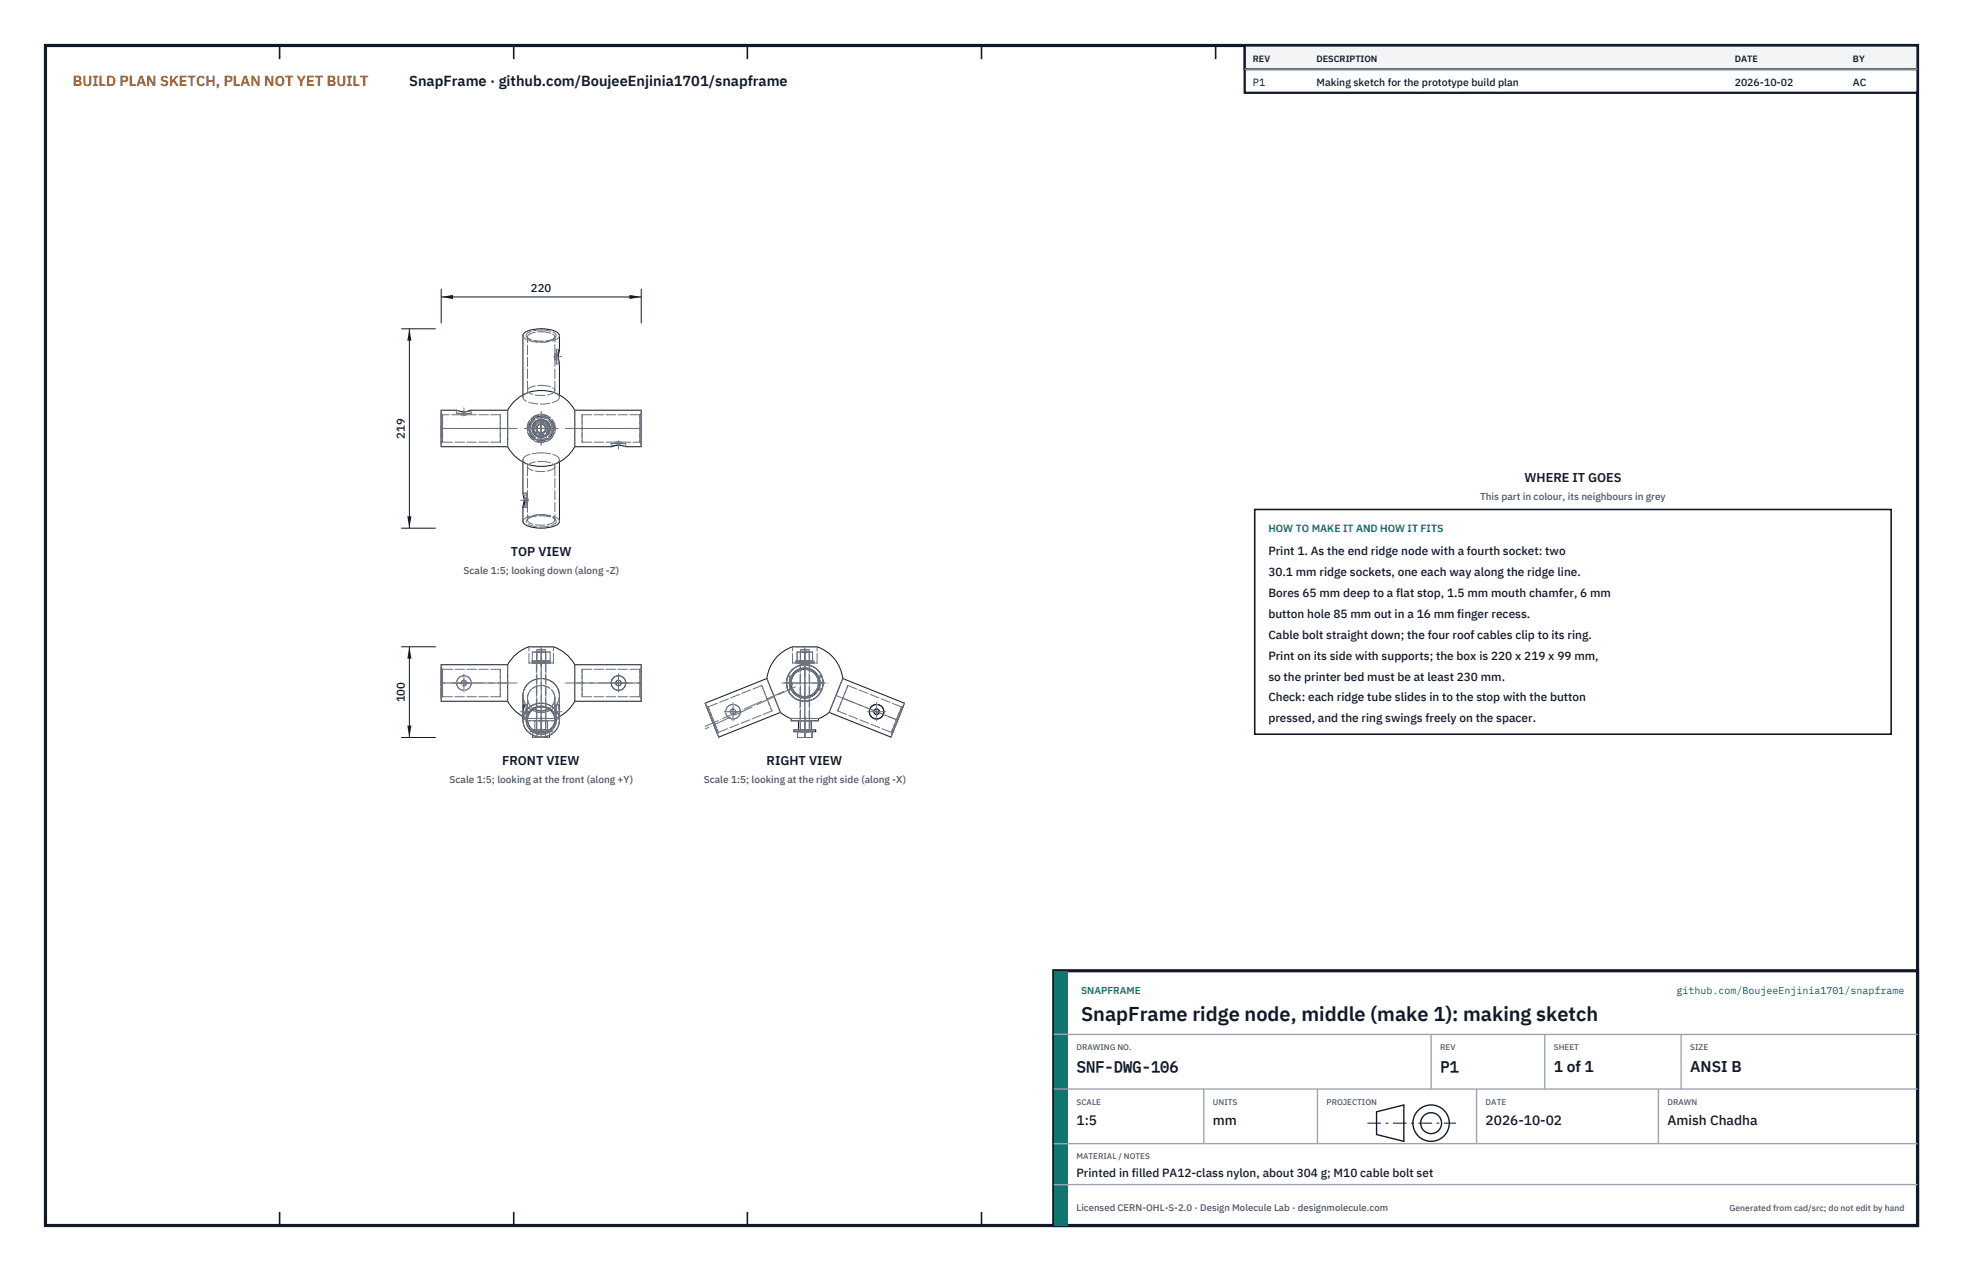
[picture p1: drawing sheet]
<svg xmlns="http://www.w3.org/2000/svg" width="432mm" height="279mm" viewBox="0 0 432 279" stroke-linecap="round" stroke-linejoin="round" font-family="sans-serif">
<path d="M10 10h411.8v259.4h-411.8z" fill="none" stroke="#111827" stroke-width=".7" stroke-linecap="butt"/>
<g fill="none" stroke="#111827" stroke-width=".35">
<path d="M61.5 10v3M113 10v3M164.4 10v3M215.9 10v3M267.4 10v3M318.9 10v3M370.3 10v3M61.5 266.4v3M113 266.4v3M164.4 266.4v3M215.9 266.4v3M267.4 266.4v3"/>
<path d="M318.9 266.4v3M370.3 266.4v3"/>
</g>
<g fill="none" stroke="#111727" stroke-width=".22">
<path d="M122.8 78.4l.3 1.5v6.9M123.1 76.9v-3.1a2.55 2.55 0 0 0-2.5-1.4 8 8 0 0 0-5.3 .8l-.3 .6v13M123.1 76.9l-.3 1.5M123.1 76.9l-.1-.1a1.39 1.39 0 0 0-.2 1.6M101.2 90.4l.7 .1M101.9 90.5h.1M102 90.5h.1M102.3 90.5h-.1M102.5 90.5h-.2M102.9 90.4h-.1M103.6 90.2a4 4 0 0 1-3.2 0h-3.4v8h14.7M103.6 90.2l-.5 .2"/>
<path d="M103.6 90.2h8.1M111.7 90.2a8.5 8.5 0 0 1 14.7 0M111.7 98.2a8.5 8.5 0 0 0 14.7 0M111.7 90.2v8M118.1 92.5h1.9l1 1.7-1 1.7h-1.9l-1-1.7zM126.4 90.2h14.6v8h-3.4a4 4 0 0 0-3.2 0M126.4 90.2v8M126.4 98.2h8M135.9 97.9l-1.5 .3M136 97.9h.2M136.3 97.9l.6 .1M136.9 98h.1"/>
<path d="M137 98h.1M115 101.6v6.9l.4 1.9a1.15 1.15 0 0 1-.4 1.1M115.3 110l-.3 1.5M123.1 101.6v13a1.73 1.73 0 0 1-1.5 1.2 8.5 8.5 0 0 1-6.2-.5l-.4-.7v-3.1M111.7 146.1a8.4 8.4 0 0 1 4.6-3.9h5.4a8.4 8.4 0 0 1 4.7 3.9M111.7 154.2l1.2 1.6 1 1 1.1 .7M111.7 146.1v8.1M111.7 146.1h-14.7v8.1h14.7M115 155.9v-3a4 4 0 0 1 4-3.7 4 4 0 0 1 4.1 3.7v5.4M115 158.3a4 4 0 0 0 4 3.7 4 4 0 0 0 4.1-3.7M115 158.3a4 4 0 0 1 4-3.7 4 4 0 0 1 4.1 3.7M115 155.9l.3-1-.3 1.8v1.6"/>
<path d="M115 155.9l.1 .6M116.7 156.5a2.97 2.97 0 0 1 3.8-.7 2.97 2.97 0 0 1 1.3 3.6 2.98 2.98 0 0 1-3.9 1.4 2.98 2.98 0 0 1-1.6-3.8zM116.7 156.1a3.3 3.3 0 0 1 4.1-.4 3.3 3.3 0 0 1 1.3 3.8 3.3 3.3 0 0 1-3.9 1.8 3.3 3.3 0 0 1-2.4-3.6l.2-.6zM117.4 155.8a3.2 3.2 0 0 0 3.3 0M126.4 154.2l-1.2 1.6-1 1-1.1 .7M126.4 146.1v8.1M126.4 146.1h14.6v8.1h-14.6M136 151.7h.1M136 150.7h.1M136.1 151.7h-.1M136.3 150.7h-.3M168.7 149.2l3 7.4"/>
<path d="M168.7 149.2l-13.6 5.4 2.4 6 .6 1.4 13.6-5.4M168.7 149.2a8.4 8.4 0 0 1 5.6-7h5.4a8.4 8.4 0 0 1 5.7 7M171.7 156.6l2.2 1.3h6.3l2.2-1.3M174 150.2v.3M174 157.9v.5h6v-.5M174 150.5h.1M174 150.6l.1 .1M174.1 149.5l-.1 .5M175.6 158.4v2M178.4 158.4v2M180 149.5v.2M180 150.6h.1"/>
<path d="M180 150.5h.1M180 149.8v.1M180 150.4h.1M180 149.9h.1M180 150v.3M180 150h.1M180 150.3v.1M180 150.3h.1M185.4 149.2l-3 7.4M185.4 149.2l13.6 5.4-.4 .8-2.6 6.6-13.6-5.4M117.2 161.6v.5h3.7v-.5M118.1 161.9v.2"/>
<path d="M120 161.9v.2M174.6 160.4h4.8v.4h-4.8zM175.4 160.8v1.3h3.2v-1.3M177 160.8v1.3"/>
<circle cx="119" cy="94.2" r=".96"/>
<circle cx="119" cy="94.2" r="1.01"/>
<circle cx="119" cy="94.2" r="2"/>
<circle cx="119" cy="94.2" r="2.7"/>
<circle cx="136" cy="150.1" r=".6"/>
<circle cx="136" cy="150.1" r="1.6"/>
<circle cx="177" cy="150.1" r="4"/>
<circle cx="177" cy="150.1" r="3.3"/>
<circle cx="177" cy="150.1" r="3"/>
<circle cx="192.8" cy="156.5" r=".6"/>
<circle cx="192.8" cy="156.5" r="1.6"/>
</g>
<g fill="none" stroke="#6a7180" stroke-width=".22" stroke-dasharray="2.1 .5">
<path d="M116 74.3l-.2-.3a1.12 1.12 0 0 1 1.2-1.2l2-.3M116 74a2.94 2.94 0 0 1 3-1.1M116.3 74.5l-.3-.5M116.3 74.5l-.3-.2M119 72.5a3.8 3.8 0 0 1 3.3 1.2l-.2 .6M119 72.9a2.94 2.94 0 0 1 3.1 1.1M121.8 74.5a6 6 0 0 1-5.5 0M121.8 74.5l.3-.2M122 78.4l.1 .6M122.1 79v-1.2M122.1 77.8l-.1 .6M122.1 79h.3"/>
<path d="M122.1 77.8h.3M122.1 74l-.3 .5M122.1 79h.1M122.1 77.8h.1M122.1 77.8v-3.8M122.1 74.3a6.6 6.6 0 0 1-6.1 0M122.4 78.4v1.6M122.4 76.8v1.6M122.4 78.4v.6M122.4 79v-1.2M122.4 77.8v.6M122.4 76.8h.6"/>
<path d="M123.1 73.8a1.73 1.73 0 0 1-1.5 1.1 8.4 8.4 0 0 1-6.2-.5l-.4-.6M123.1 79.9l-.1 .1M97 94.2v4M97 90.2v4M97 94.2v3.3M97 97.5v-6.6M97 90.9v3.3M97.3 94.2v3M97.3 97.2v-6M97.3 91.2v3M97.3 91.2l-.3-.3M97.3 97.2l-.3 .3"/>
<path d="M100.4 90.9h1.6M100.4 90.9v-.7M101.2 90.4l-.8-.2M101.4 90.9h.6M101.4 91.2h.6M101.4 91.2h-4.1M101.4 91.2v-.3M101.9 90.5h.1M102 90.5h-.1M102 90.9h1.6M102 90.9h.6M102 91.2h.6"/>
<path d="M102 90.5h.1M102.2 90.5h-.1M102.2 90.5h.1M102.3 90.5h.1M102.6 90.9h-1.2M102.6 91.2h-1.2M102.6 91.2v-.3M102.8 90.4l-.3 .1M103.1 90.4h-.2M103.6 90.9h-3.2M103.6 90.9v-.7M110 94.2v3"/>
<path d="M110 97.2v-6M110 91.2v3M110 91.2h-7.4M110 97.2h-12.7M111.7 94.2v4M111.7 90.2v4M115 87.3a1.44 1.44 0 0 1 1.3-1.1M115 87.3v-.5M116 85.8a2.68 2.68 0 0 1 2.6-1.1h.4M116 85.8v-11.8M117.1 94.2l1 1.7M117.2 94.2l.9-1.6"/>
<path d="M118.1 92.5l-1 1.7M118.1 95.9h1.9M118.1 92.6h1.9M118.1 95.8l-.9-1.6M119 99.5a5.6 5.6 0 0 1 4 1.2l.1 .3M119 84.7a3.9 3.9 0 0 1 3 .9l.1 .2M120 92.6l.9 1.6M120 95.8h-1.9M120 92.5h-1.9M120 95.9l1-1.7M120.9 94.2l-.9 1.6M121 94.2l-1-1.7"/>
<path d="M121.8 86.2l.4 .2a1.2 1.2 0 0 1 .9 .9M122.1 85.8a2.94 2.94 0 0 1-3.1 1.2 2.94 2.94 0 0 1-3-1.2M122.1 85.8v-6.8M122.4 80v-3.2M122.4 80h.6M123 80a1.92 1.92 0 0 1-.2-1.6M123.1 87.3a1.73 1.73 0 0 1-1.5 1.2 8.4 8.4 0 0 1-6.2-.5l-.4-.7M123.1 87.3v-.5M126.4 98.2v-4M126.4 94.2v-4M128 94.2v3M128 97.2v-6"/>
<path d="M128 91.2v3M128 97.2h7.4M128 91.2h12.7M134.4 97.5h1.6M134.4 97.5v.7M135.4 97.5h.6M135.4 97.2l.6-.1M135.4 97.2v.3M135.9 97.9h.1M136 97.5h1.6M136 97.5h.6M136 97.1l.6 .1"/>
<path d="M136.2 97.9h.1M136.6 97.5h-1.2M136.6 97.2h-1.2M136.6 97.2h4.1M136.6 97.2v.3M136.9 98h.1M137.1 98l.5 .2M137.6 97.5h-3.2M137.6 97.5v.7M140.7 94.2v3M140.7 97.2v-6M140.7 91.2v3"/>
<path d="M140.7 97.2l.3 .3M140.7 91.2l.3-.3M141 98.2v-8M141 94.2v3.3M141 97.5v-6.6M141 90.9v3.3M115 101a2.54 2.54 0 0 1 2.5-1.3l1.5-.2M115 114.6a2.54 2.54 0 0 1 2.5-1.4l1.5-.1M115 108.5l.1-.1M115 101v.6M115.1 108.4a1.92 1.92 0 0 1 .2 1.6M115.7 110v1.6"/>
<path d="M115.7 111.6v-3.2M115.7 108.4v1.6M115.7 110v.6M115.7 110.6v-1.2M115.7 109.4v.6M115.7 108.4h-.6M115.7 111.6h-.6M116 114.1l1.2-.5 1.8-.2M116 114.3l.3-.4M116 102.5a2.94 2.94 0 0 1 3-1.1M116 110.5v.1M116 109.4h.1"/>
<path d="M116 102.5v6.9M116 110.5v3.8M116 110.6v-1.2M116 109.4l.1 .6M116 109.4h-.3M116 110.6h-.3M116.1 110l-.1 .5M116.3 113.9l1.1-.5 1.6-.2M116.3 113.9l-.3 .2M116.3 102.1l-.4-.1a1.2 1.2 0 0 1-.9-1M119 113.1a5.6 5.6 0 0 1 4 1.2l.1 .3M119 113.4l1.9 .2 1.2 .5"/>
<path d="M119 113.2l1.7 .2 1.1 .5M119 101.4a2.94 2.94 0 0 1 3.1 1.1M121.8 113.9l.3 .4M121.8 113.9l.3 .2M122.1 114.3a2.94 2.94 0 0 1-3.1 1.2 2.94 2.94 0 0 1-3-1.2M122.1 102.5a2.94 2.94 0 0 1-3.1 1.2 2.94 2.94 0 0 1-3-1.2M122.1 102.5v11.8M122.1 114.1l.2 .3a1.12 1.12 0 0 1-1.2 1.2 6.7 6.7 0 0 1-5.2-.6l-.1-.6 .2-.3M123.1 101a1.44 1.44 0 0 1-1.3 1.1M123.1 101v.6M97 146.1v8.1M97 153.5v-6.7"/>
<path d="M97 146.8v6.7M97.3 153.2l-.3 .3M97.3 153.2v-6.1M97.3 147.1v6.1M97.3 147.1l-.3-.3M102 148.5a1.6 1.6 0 0 1 1.4 2.4 1.6 1.6 0 0 1-2.7 .1 1.6 1.6 0 0 1 1.2-2.5h.1M102 149.5a.6 .6 0 0 1 .6 .9 .6 .6 0 0 1-1 .1 .6 .6 0 0 1 .3-.9l.1-.1M110 153.2h-12.7M110 153.2v-6.1M110 147.1v6.1M110 147.1h-12.7M111.7 146.1v8.1"/>
<path d="M115 152.9a3.9 3.9 0 0 1 4-3.7M115 152.9a3.9 3.9 0 0 0 4 3.7M115 158.3a3.9 3.9 0 0 1 4-3.7M115 157.5l.9 .4M115 152.9v5.4M115.1 156.5l.2 1.6M115.3 158.1l-.3-1.1M115.7 158.1h-.4M115.7 158.1v-3.2M115.7 154.9v3.2M115.7 157.1v-1.2M115.7 155.9v1.2"/>
<path d="M115.7 154.9h-.4M115.9 157.9h6.3M116 158.2a2.91 2.91 0 0 1 3-2.8M116 153.5a2.91 2.91 0 0 1 3-2.8M116 153.5l.4 1.3 1 1M116 156.7l.1-.8M116 156.2l.1 .9M116 153.5v4.7M116 153.5v2.7M116 156.7v1.5M116 158.4h6M116 157.9v.5"/>
<path d="M116 157.9h6M116.1 157.1l-.1-.4M116.1 155.9l-.1 .3M116.1 157.1h-.4M116.1 155.9h-.4M116.3 145.7h5.4M116.3 145.7v-3.5M117 145.3h4M117 145.7h4M117 145.7v-.4M117.1 145.3h1M117.1 145.3v-2"/>
<path d="M117.1 143.3h1M117.6 158.4h2.8M117.6 158.4v2M118 157.9h2.1M118 145.7h2.1M118 145.7v12.2M118 145.3h2.1M118 145.7v-.4M118 143.3h2M118 145.3h2M118 145.3v-2M118.1 145.3h-1"/>
<path d="M118.1 145.3h1.9M118.1 145.3v-2M118.1 143.3h-1M118.1 143.3h1.9M118.1 142.8v18M118.1 142.8h1.9M119 149.2a3.9 3.9 0 0 1 4.1 3.7M119 156.6a3.9 3.9 0 0 0 4.1-3.7M119 154.6a3.9 3.9 0 0 1 4.1 3.7M119 155.2a3.1 3.1 0 0 1 3.3 3.5 3.1 3.1 0 0 1-3.9 2.6 3.1 3.1 0 0 1-2.7-3.3 3.1 3.1 0 0 1 3.3-2.8M119 155.4a2.91 2.91 0 0 1 3.1 2.8M119 150.7a2.91 2.91 0 0 1 3.1 2.8"/>
<path d="M120 142.8h-1.9M120 142.8v18M120 145.3h-1.9M120 145.3h1M120 145.3v-2M120 143.3h-1.9M120 143.3h1M120 143.3h-2M120 145.3h-2M120.1 157.9h-2.1M120.1 145.7h-2.1M120.1 145.3h-2.1"/>
<path d="M120.1 145.7v-.4M120.1 145.7v12.2M120.1 157.9v2.9M120.4 158.4h-2.8M120.4 158.4v2M120.7 155.8l1-1 .4-1.3M121 145.3h-1M121 145.3v-2M121 143.3h-1M121 145.3h-4M121 145.7v-.4M121 145.7h-4"/>
<path d="M121.7 142.2h-5.4M121.7 145.7v-3.5M121.7 145.7h-5.4M122 155.9l.1 .3M122 157.1l.1-.4M122 155.9h.4M122 157.1h.4M122 158.4h-6M122 157.9h-6M122 157.9v.5M122.1 158.2a3 3 0 0 1-3.1 2.8 3 3 0 0 1-3-2.8M122.1 153.5a3 3 0 0 1-3.1 2.8 3 3 0 0 1-3-2.8"/>
<path d="M122.1 156.2l-.1 .9M122.1 156.7l-.1-.8M122.1 153.5a3 3 0 0 0-3.1-2.8 3 3 0 0 0-3 2.8M122.1 153.5v2.7M122.1 156.7v1.5M122.1 153.5v4.7M122.2 157.9l.9-.4M122.2 157.9h-6.3M122.4 154.9h.4M122.4 154.9v3.2M122.4 158.1v-3.2M122.4 155.9v1.2"/>
<path d="M122.4 157.1v-1.2M122.4 158.1h.4M122.8 154.9l.3 1M122.8 158.1l.3-1.1M123.1 152.9a4 4 0 0 1-4.1 3.7 4 4 0 0 1-4-3.7M123.1 158.3a4 4 0 0 1-4.1 3.7 4 4 0 0 1-4-3.7M123.1 155.9l-.3 2.2M123.1 157l-.3-2.1M123.1 152.9v3M123.1 157v1.3M126.4 154.2v-8.1M128 147.1h12.7"/>
<path d="M128 147.1v6.1M128 153.2v-6.1M128 153.2h12.7M136.1 151.7a1.6 1.6 0 0 0 1.4-2.2 1.6 1.6 0 0 0-2.7-.4 1.6 1.6 0 0 0 .7 2.6h.5M136.3 150.7a.6 .6 0 0 0 .2-1 .6 .6 0 0 0-1 .2 .6 .6 0 0 0 .5 .8M140.7 147.1l.3-.3M140.7 147.1v6.1M140.7 153.2v-6.1M140.7 153.2l.3 .3M141 154.2v-8.1M141 146.8v6.7M141 153.5v-6.7"/>
<path d="M155.1 154.6l3 7.4M155.4 155.2l2.4 6.2M155.8 155.4l2.2 5.6M155.8 155.4l-.4-.2M161.2 158.1a1.6 1.6 0 0 1-1.4-2.4 1.6 1.6 0 0 1 2.7-.2 1.6 1.6 0 0 1-1 2.5l-.3 .1M161.2 157.1a.6 .6 0 0 1-.5-.9 .6 .6 0 0 1 1-.1 .6 .6 0 0 1-.3 .9l-.2 .1M167.6 150.7l2.2 5.6M167.6 150.7l-11.8 4.7M168.7 149.2l3 7.4M169.8 156.3l-11.8 4.7M169.8 156.3l-2.2-5.6M173.4 151.7a4 4 0 0 1 0-3.2"/>
<path d="M173.4 148.5a4 4 0 0 0 0 3.2M173.7 151.7h-.3M173.7 151.7v-3.2M173.7 148.5v3.2M173.7 150.7v-1.2M173.7 149.5v1.2M173.7 148.5h-.3M174 150v.2M174 150.4h.1M174 158.4h3M174 157.9h3M174 150.5h.1"/>
<path d="M174 150.5v.1M174 150.6h.1M174.1 150.7v-1.2M174.1 150.7h-.4M174.1 149.5h-.4M174.3 145.7h2.7M174.3 145.7v-3.5M175 145.3h2M175 145.7h2M175 145.7v-.4M175.3 145.3h1.7M175.3 145.3v-2"/>
<path d="M175.3 143.3h1.7M175.6 158.4h1.4M176 157.9h1M176 145.7h1M176 145.3h1M176 145.7v12.2M176 145.7v-.4M176 157.9v2.9M176 143.3h1M176 145.3v-2M176.1 142.8h.9M176.1 142.8v18"/>
<path d="M177 146.1a4 4 0 0 0-4 4 4 4 0 0 0 4 4.1M177 154.2a4 4 0 0 0 4-4.1 4 4 0 0 0-4-4M177 145.7h2.7M177 157.9h1.1M177 145.7h1.1M177 145.3h2M177 145.7h2M177 145.3h1.7M177 145.3h-1.7M177 145.3v-2M177 143.3h1.7M177 143.3h-1.7"/>
<path d="M177 145.3h1.1M177 143.3h1M177 145.3h1M177 158.4h3M177 157.9h3M177 158.4h1.4M177 142.8h1M178 142.8h-1.9M178 142.8v18M178 143.3h-2M178 145.3h-2M178 145.3v-2"/>
<path d="M178.1 157.9h-2.1M178.1 145.7h-2.1M178.1 145.3h-2.1M178.1 145.7v12.2M178.1 145.7v-.4M178.1 157.9v2.9M178.4 158.4h-2.8M178.7 145.3h-1.7M178.7 145.3v-2M178.7 143.3h-1.7M179 145.3h-4M179 145.7h-4"/>
<path d="M179 145.7v-.4M179.7 142.2h-5.4M179.7 145.7h-5.4M179.7 145.7v-3.5M180 149.5v1.2M180 150.7v-.1M180 149.5h.3M180 150.7h.3M180 150.6v-.1M180 150.5h.1M180 150.5v-.1M180 149.8v-.1"/>
<path d="M180 150.4h.1M180 157.9h-6M180 149.9h.1M180 150h.1M180 150v-.1M180 150.3h.1M180 150.2h.1M180 150.1v-.1M180.2 157.9h-6.3M180.3 148.5h.4M180.3 148.5v3.2M180.3 151.7v-3.2"/>
<path d="M180.3 149.5v1.2M180.3 150.7v-1.2M180.3 151.7h.4M180.7 148.5a4 4 0 0 1 0 3.2M180.7 151.7a4 4 0 0 0 0-3.2M182.4 156.6l3-7.4M184.3 156.3l2.2-5.6M184.3 156.3l11.8 4.7M186.5 150.7l11.8 4.7M186.5 150.7l-2.2 5.6M192.8 154.9h.1M198.3 155.4l.4-.2"/>
<path d="M198.3 155.4l-2.2 5.6M198.7 155.2l-2.5 6.2M116.6 160.4h4.8M116.6 160.8h4.8M116.6 160.4v.4M117.2 160.8h.9M117.2 160.8v.8M117.2 162.1h.9M117.6 160.4h2.8M118 160.8v-2.9M118 160.8h2.1M118.1 160.8h1.9"/>
<path d="M118.1 160.8h-.9M118.1 160.8v1.3M118.1 162.1h1.9M118.1 160.8v1.1M120 160.8h.9M120 160.8h-1.9M120 160.8v1.3M120 162.1h.9M120 160.8v1.1M120.1 160.8h-2.1M120.4 160.4h-2.8M120.9 160.8h-.9"/>
<path d="M120.9 160.8v.8M121.4 160.4h-4.8M121.4 160.8h-4.8M121.4 160.4v.4M157.8 161.4l-2.4-6.2M158 161l-.2 .4M158 161l-2.2-5.6M174.6 160.4h2.4M174.6 160.8h2.4M175.4 160.8h1.6M175.4 160.8v1.3M175.4 162.1h1.6"/>
<path d="M175.6 160.4h1.4M176 160.8h1M176.1 160.8h.9M177 160.4h1.4M177 160.8v-2.9M177 160.8h1.1M177 160.4h2.4M177 160.8h1M177 160.8h2.4M177 160.8h1.6M177 160.8h-1.6M177 160.8v1.3"/>
<path d="M177 162.1h1.6M178 160.8h-1.9M178.1 160.8h-2.1M178.4 160.4h-2.8M178.6 160.8h-1.6M178.6 160.8v1.3M196 162l3-7.4M196.1 161l2.2-5.6M196.1 161l.1 .4M196.2 161.4l2.5-6.2"/>
<circle cx="119" cy="94.2" r="1.41"/>
<circle cx="119" cy="94.2" r=".96"/>
<circle cx="119" cy="94.2" r="1.06"/>
<circle cx="119" cy="94.2" r="1.01"/>
<circle cx="119" cy="94.2" r="3.1"/>
<circle cx="119" cy="94.2" r="2"/>
<circle cx="119" cy="94.2" r="2.7"/>
<circle cx="119" cy="94.2" r="3"/>
<circle cx="119" cy="94.2" r="2.4"/>
<circle cx="102" cy="150.1" r="1.61"/>
<circle cx="102" cy="150.1" r=".6"/>
<circle cx="161.2" cy="156.5" r="1.61"/>
<circle cx="161.2" cy="156.5" r=".6"/>
<circle cx="177" cy="150.1" r="4"/>
<circle cx="177" cy="150.1" r="3.3"/>
<circle cx="177" cy="150.1" r="3"/>
</g>
<g fill="none" stroke="#6a7180" stroke-width=".22" stroke-dasharray="4.2 .5 0 .5">
<path d="M121.8 78.4h.8M121.8 78.4h1.8M102 91.4v-.7M102 91.4v-1.7M111.7 94.2h-14.7M113.7 94.2h-16.7M115.3 94.2h7.5M115.7 94.2h6.7M116 94.2h6M116.5 94.2h5M117.3 94.2h3.5M117.7 94.2h2.7"/>
<path d="M117.8 94.2h2.5M117.9 94.2h2.3M119 97.9v-7.5M119 97.6v-6.8M119 97.2v-6M119 96.7v-5M119 95.9v-3.5M119 95.5v-2.6M119 95.4v-2.5M119 95.4v-2.4M124.3 94.2h16.7M126.4 94.2h14.6"/>
<path d="M136 97v1.7M136 96.9v.8M116.3 110h-1.8M116.3 110h-.8M100 150.1h4M101.3 150.1h1.5M102 152.1v-4M102 150.9v-1.5M111.7 150.1h-14.7M113.7 150.1h-16.7M116.3 156.5h-1.8M116.3 156.5h-.8"/>
<path d="M119 159.7v1.9M119 157.9v3.1M119 157.5v3.8M119 157v2.4M119 146.8v-4.6M119 146.4v-1.7M119 146.1v-1.1M119 145.8v-2.9M119 144.7v14.3M119 142.2v19.9M121.8 156.5h.8M121.8 156.5h1.8"/>
<path d="M124.3 150.1h16.7M126.4 150.1h14.6M134 150.1h4M135.3 150.1h1.5M136 152.1v-4M136 150.9v-1.5M159.3 156.5h4M160.5 156.5h1.5M161.2 158.5v-4M161.2 157.2v-1.5M172 150.1h10.1M172.4 152l-17.3 7.7"/>
<path d="M173.3 150.1h7.5M174.2 150.1h-1.7M174.3 150.1h-.8M175 151l-19.9 9.2M177 159.7v1.9M177 157.9v3.1M177 157.5v3.8M177 157v2.4M177 155.2v-10.1M177 153.9v-7.5M177 146.8v-4.6M177 146.4v-1.7"/>
<path d="M177 146.1v-1.1M177 145.8v-2.9M177 144.7v14.3M177 142.2v19.9M179.8 150.1h.8M179.8 150.1h1.8M184.1 152.9l13.2 5.3M185.7 153.6l11.2 4.5M190.8 156.5h4M192.1 156.5h1.5M192.8 158.5v-4M192.8 157.2v-1.5"/>
</g>
<path d="M97 63.5v7.6M97 65.3h44.1M141.1 63.5v7.6" fill="none" stroke="#111827" stroke-width=".22"/>
<path d="M97 65.3l2.7-.5v.9zM138.5 64.8v.9l2.6-.4z" fill="#111827"/>
<path d="M88.2 72.3h7.6M90.1 72.3v43.8M88.2 116.1h7.6" fill="none" stroke="#111827" stroke-width=".22"/>
<path d="M90.1 72.3l-.5 2.6h.9zM89.6 113.5h.9l-.4 2.6z" fill="#111827"/>
<path d="M88.2 142.2h7.6M90.1 142.2v19.9M88.2 162.1h7.6" fill="none" stroke="#111827" stroke-width=".22"/>
<path d="M90.1 142.2l-.5 2.6h.9zM89.6 159.5h.9l-.4 2.6z" fill="#111827"/>
<path d="M276 112h140v49.4h-140z" fill="#fff" stroke="#111827" stroke-width=".35"/>
<path d="M273.8 10h148v10.4h-148z" fill="#fff" stroke="#111827" stroke-width=".5"/>
<path d="M273.8 10h148v5.2h-148z" fill="#f3f4f6" stroke="#111827" stroke-width=".5"/>
<path d="M273.8 15.2h148" fill="none" stroke="#9ca3af" stroke-width=".3"/>
<path d="M231.8 213.4h190v56h-190z" fill="#fff" stroke="#111827" stroke-width=".7" stroke-linecap="butt"/>
<path d="M231.8 213.4h3v56h-3z" fill="#0f766e"/>
<path d="M231.8 227.4h190M231.8 239.4h190M264.8 239.4v12M289.8 239.4v12M314.8 227.4v12M324.8 239.4v12M339.8 227.4v12M364.8 239.4v12M369.8 227.4v12M231.8 251.4h190M231.8 260.4h190" fill="none" stroke="#9ca3af" stroke-width=".3"/>
<g fill="none" stroke="#111827" stroke-width=".3">
<path d="M302.8 244.4l6-1.5v8l-6-1.5z"/>
<circle cx="314.8" cy="246.9" r="4"/>
<circle cx="314.8" cy="246.9" r="2.3"/>
</g>
<path d="M300.8 246.9h19.5" fill="none" stroke="#111827" stroke-width=".22" stroke-dasharray="3 1 .6 1" stroke-linecap="butt"/>
<text font-size="4.4" fill="#111827" x="237.8" y="224.4">SnapFrame ridge node, middle (make 1): making sketch</text>
<g font-size="3.4" fill="#111827">
<text x="236.8" y="235.6">SNF-DWG-106</text>
<text x="316.8" y="235.6">P1</text>
<text x="341.8" y="235.6">1 of 1</text>
<text x="371.8" y="235.6">ANSI B</text>
</g>
<text font-size="3.2" fill="#b45309" x="16" y="19">BUILD PLAN SKETCH, PLAN NOT YET BUILT</text>
<text font-size="3.2" fill="#111827" x="90" y="19">SnapFrame · github.com/BoujeeEnjinia1701/snapframe</text>
<g font-size="3" fill="#111827">
<text x="236.8" y="247.2">1:5</text>
<text x="266.8" y="247.2">mm</text>
<text x="326.8" y="247.2">2026-10-02</text>
<text x="366.8" y="247.2">Amish Chadha</text>
</g>
<g font-size="2.8" fill="#111827">
<text x="335.3" y="106">WHERE IT GOES</text>
<text x="112.4" y="122.2">TOP VIEW</text>
<text x="110.4" y="168.2">FRONT VIEW</text>
<text x="168.6" y="168.2">RIGHT VIEW</text>
</g>
<g font-size="2.6" fill="#111827">
<text x="279" y="122">Print 1. As the end ridge node with a fourth socket: two</text>
<text x="279" y="126.6">30.1 mm ridge sockets, one each way along the ridge line.</text>
<text x="279" y="131.2">Bores 65 mm deep to a flat stop, 1.5 mm mouth chamfer, 6 mm</text>
<text x="279" y="135.8">button hole 85 mm out in a 16 mm finger recess.</text>
<text x="279" y="140.4">Cable bolt straight down; the four roof cables clip to its ring.</text>
<text x="279" y="145">Print on its side with supports; the box is 220 x 219 x 99 mm,</text>
<text x="279" y="149.6">so the printer bed must be at least 230 mm.</text>
<text x="279" y="154.2">Check: each ridge tube slides in to the stop with the button</text>
<text x="279" y="158.8">pressed, and the ring swings freely on the spacer.</text>
<text x="236.8" y="258.8">Printed in filled PA12-class nylon, about 304 g; M10 cable bolt set</text>
</g>
<g font-size="2.5" fill="#111827">
<text x="116.8" y="64.3">220</text>
<text x="89.1" y="96.5" transform="rotate(-90 89.1 96.5)">219</text>
<text x="89.1" y="154.4" transform="rotate(-90 89.1 154.4)">100</text>
</g>
<g font-size="2.3" fill="#111827">
<text x="275.6" y="18.8">P1</text>
<text x="289.6" y="18.8">Making sketch for the prototype build plan</text>
<text x="381.6" y="18.8">2026-10-02</text>
<text x="407.6" y="18.8">AC</text>
</g>
<text font-size="2.3" fill="#0f766e" x="279" y="117">HOW TO MAKE IT AND HOW IT FITS</text>
<g font-size="2.2" fill="#4b5563">
<text x="325.6" y="110">This part in colour, its neighbours in grey</text>
<text x="102" y="126.1">Scale 1:5; looking down (along -Z)</text>
<text x="98.9" y="172.2">Scale 1:5; looking at the front (along +Y)</text>
<text x="154.8" y="172.2">Scale 1:5; looking at the right side (along -X)</text>
</g>
<g font-size="2.2" fill="#0f766e">
<text x="237.8" y="218.4">SNAPFRAME</text>
<text x="368.8" y="218.4">github.com/BoujeeEnjinia1701/snapframe</text>
</g>
<text font-size="2.1" fill="#4b5563" x="236.8" y="266.2">Licensed CERN-OHL-S-2.0 · Design Molecule Lab · designmolecule.com</text>
<g font-size="2" fill="#111827">
<text x="275.6" y="13.6">REV</text>
<text x="289.6" y="13.6">DESCRIPTION</text>
<text x="381.6" y="13.6">DATE</text>
<text x="407.6" y="13.6">BY</text>
</g>
<text font-size="1.9" fill="#4b5563" x="380.4" y="266.2">Generated from cad/src; do not edit by hand</text>
<g font-size="1.8" fill="#4b5563">
<text x="236.8" y="230.8">DRAWING NO.</text>
<text x="316.8" y="230.8">REV</text>
<text x="341.8" y="230.8">SHEET</text>
<text x="371.8" y="230.8">SIZE</text>
<text x="236.8" y="242.8">SCALE</text>
<text x="266.8" y="242.8">UNITS</text>
<text x="291.8" y="242.8">PROJECTION</text>
<text x="326.8" y="242.8">DATE</text>
<text x="366.8" y="242.8">DRAWN</text>
<text x="236.8" y="254.8">MATERIAL / NOTES</text>
</g>
</svg>
